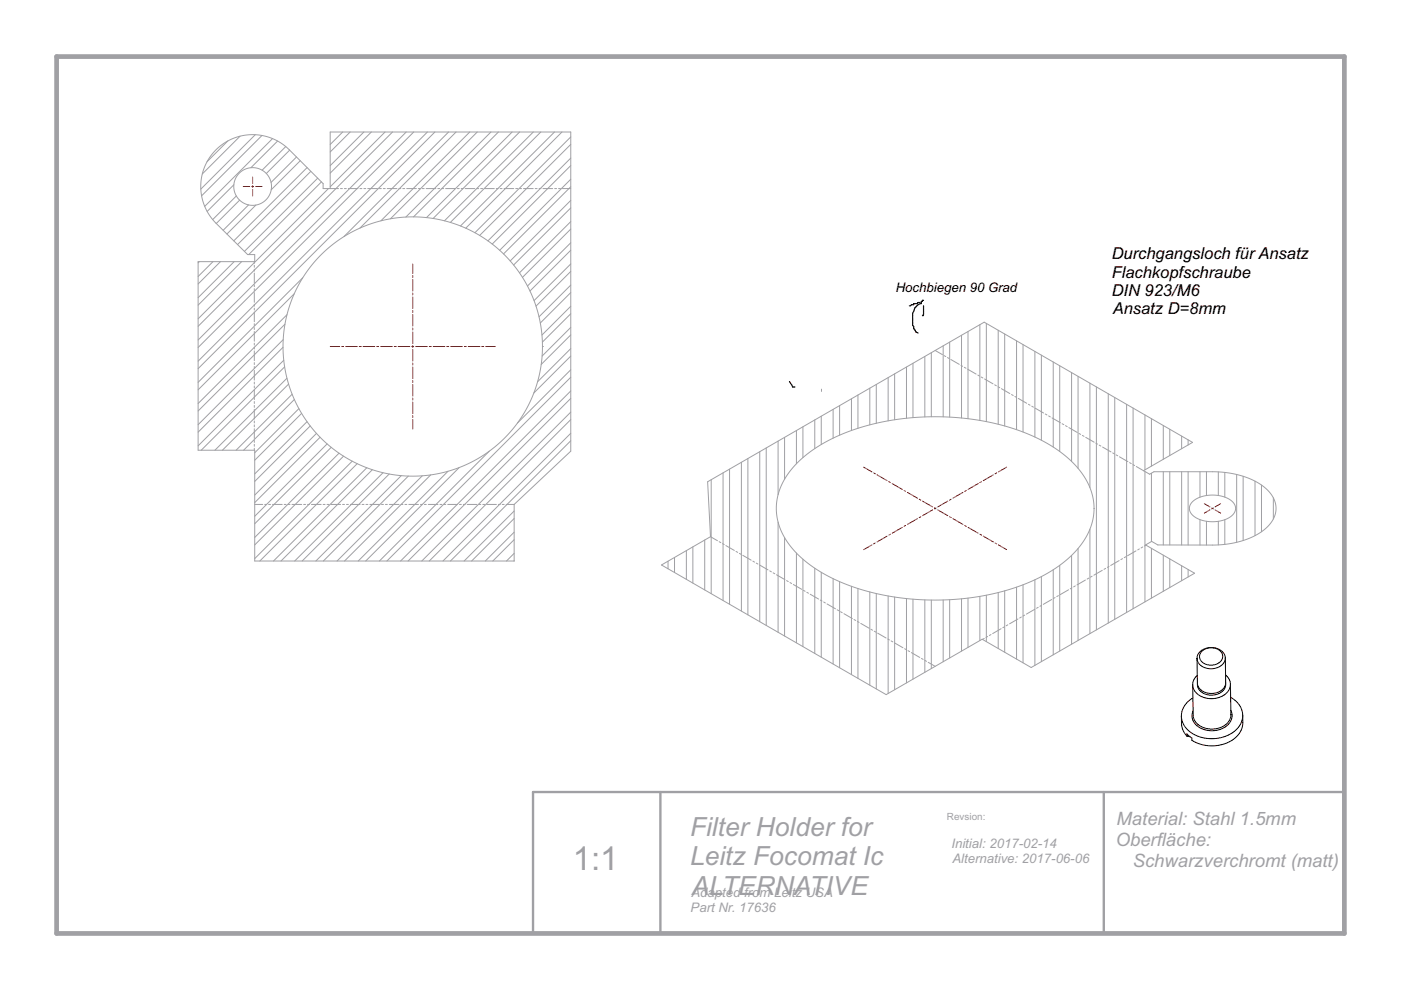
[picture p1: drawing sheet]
<svg xmlns="http://www.w3.org/2000/svg" width="297mm" height="210mm" viewBox="0 0 297 210" stroke-linecap="round" stroke-linejoin="round" font-family="sans-serif">
<g fill="none" stroke="#000" stroke-width=".21">
<path d="M254.8 138.1l.6-.4 .8-.3h.8l.9 .1 .6 .4 .5 .5 .2 .6v.6l-.5 .8-.9 .5-1 .1-1.1-.1-.8-.5-.5-.8v-.8zM259.8 139.5l-.3-.9-.6-.7-1-.5-1.1-.1-1.2 .2-1 .5-.6 .7-.2 .9M259.8 139.5l-.2 .9-.7 .7-.9 .5-1.2 .2-1.1-.2-1-.4-.7-.8-.2-.8M259.8 139.5l.1 5.3-.1 .6-.5 .6-.6 .6-.9 .3-.9 .1-.9-.1-.9-.3-.7-.5-.4-.6-.1-.6-.1-5.3M250.5 151.8l.1 2.5 .4 .9 .6 .9M251.6 156.1l.7 .1M252.3 156.2h.1M252.9 145.2l.1 6.7 .3 1 .7 .7 1 .6 1.1 .3 1.1 .1 1.3-.2 1-.5 .8-.6 .5-.8 .2-1M252.9 148l-1 .7-.8 1-.4 1-.2 1.1M253.8 143.2l-.7 1-.2 1M259.8 143.1l.8 .9 .3 1.1M259.9 144.9l-.2 .9-.6 .8-1 .6-1.2 .2-1.2-.2-1-.5-.6-.8-.2-.9"/>
<path d="M260.9 145.1l-.3 1.1-.9 1-1.3 .7-1.5 .2-1.5-.2-1.3-.6-.9-1-.3-1.1M260.9 145.1l.1 6.4M260.9 147.8l1.2 .9 .7 .9 .5 1 .2 1M261 150.6l.2 .8v.7l-.2 .7-.5 .7-1.5 1-2 .4-2-.3-1.5-1-.5-.6-.2-.8v-.8l.2-.7M261 151.5h.1M263.5 151.6v2.2l-.6 1.5-1.2 1.3-1.8 1-2.2 .5-2.3-.1-1.5-.4-1.2-.6v-.5l-1.1-.9v.5M263.5 151.6l-.1 1-.4 .9-.6 .9-.8 .7-2.1 1.1-2.4 .4-2.5-.3-2.2-1-.8-.8-.6-.8-.4-.9-.1-1"/>
</g>
<g fill="none" stroke="#a0a0a4" stroke-width=".21">
<path d="M48.3 29.9l-4.4 4.4M49.6 39.2l-5.7 5.6M50.9 28.9l-8 8M54.1 28.6l-11.5 11.5M55.5 28.7l-12.8 12.8M57.8 29.4l-14.4 14.4M58.9 29.9l-5.7 5.7M60.6 31.1l-5 5M61.4 31.8l-4.9 5M62.9 33.3l-5.4 5.4M63.7 34.1l-6.2 6.1M65.1 35.5l-15.5 15.6"/>
<path d="M65.9 36.3l-15.5 15.6M67.4 37.8l-15.6 15.5M68.1 38.6l-15.4 15.4M69.6 40l-27.6 27.6M70 40v-12h51v67.7l-12 11.3M71.8 40h-3.3v-1.1l-8-7.9-1.3-.9-1.4-.7-1.5-.5-1.7-.3h-2l-1.9 .3-1.9 .7-1.7 1-1.5 1.3-1.2 1.6-1 1.7-.6 1.9-.2 2.2 .1 2.2 .7 2.2 1 1.9 1.3 1.6 6.8 6.8h1.5v1.5h-12v40h12v23.4h55v-11.9M72.2 40h.4M72.7 28l-2.7 2.6M73 40h.4M73.8 40h2.1M74.2 28l-4.2 4.2M76.3 40h.4"/>
<path d="M77.1 40h.5M77.1 28l-7.1 7.1M78 40h2M78.7 28l-8.7 8.7M80.4 40h.5M81.3 40h.4M81.6 28l-11.6 11.6M82.1 40h2.1M83.2 28l-41.2 41.2M84.6 40h.4M85.4 40h.4M86.1 28l-44.1 44.1"/>
<path d="M86.2 40h2.1M87.7 28l-45.7 45.7M88.7 40h.4M89.5 40h.4M90.4 40h2M90.6 28l-48.6 48.6M92.2 28l-50.2 50.2M92.8 40h.4M93.7 40h.4M94.5 40h2M95.1 28l-22.2 22.2M96.7 28l-20.4 20.4"/>
<path d="M97 40h.4M97.8 40h.4M98.6 40h2.1M99.6 28l-18.8 18.8M101.1 40h.4M101.2 28l-18.4 18.4M101.9 40h.4M102.7 40h2.1M104.1 28l-18 18M105.2 40h.4M105.7 28l-18 18M106 40h.4"/>
<path d="M106.9 40h2M108.6 28l-18.2 18.1M109.3 40h.5M110.2 40h.4M110.2 28l-18.4 18.3M111 40h2.1M113.1 28l-18.9 18.8M113.5 40h.4M114.3 40h.4M114.7 28l-19.2 19.2M115.1 40h2.1M117.6 28l-20 19.9"/>
<path d="M117.6 40h.4M118.4 40h.4M119.2 28l-20.5 20.4M119.2 40h1.8M121 39.6l-14.2 14.2M121 35.1l-16.6 16.6M121 30.6l-19.3 19.3M121 38l-15.1 15.1M121 33.5l-17.5 17.6M121 29l-20.3 20.3M42.3 55.5l-.3 .2M45.2 55.5l-3.2 3.1"/>
<path d="M46.7 55.5l-4.7 4.7M49.6 55.5l-7.6 7.6M50.1 41.6l-5 5M50.8 42.4l-4.9 5M51.2 55.5l-9.2 9.2M52.7 43.4l-5.4 5.4M53.9 55.4v.4M53.9 56.3v.4M53.9 57.1v.4M53.9 57.9v2.1M54.3 43.5l-6.2 6.1M64.2 58.9l-22.2 22.2"/>
<path d="M121 57.5l-7.4 7.4M121 53.1l-8.6 8.6M121 48.6l-10.2 10.2M121 44.1l-12.1 12.1M121 56l-7.8 7.7M121 51.5l-9.2 9.1M121 47l-10.9 10.8M121 42.5l-12.8 12.8M53.9 60.4v.4M53.9 61.2v.4M53.9 62v2.1M53.9 64.5v.4"/>
<path d="M53.9 65.3v.4M53.9 66.2v2M53.9 68.6v.4M53.9 69.5v.4M53.9 70.3v2M53.9 72.8v.4M53.9 73.6v.4M53.9 74.4v2.1M53.9 76.9v.4M53.9 77.7v.4M53.9 78.5v2.1M60 73.6l-18 18"/>
<path d="M60 72l-18 18M60.2 76.4l-18.2 18.1M60.3 77.8l-17.6 17.7M60.4 68.7l-18.4 18.4M60.8 66.7l-18.8 18.9M62.4 62.3l-20.4 20.4M115 73.5h.1M121 80l-39 38.9M121 75.5l-7.8 7.8M121 71l-6.3 6.3M121 66.5l-6 6M121 62l-6.4 6.5"/>
<path d="M121 78.4l-11.3 11.3M121 73.9l-7 7M121 69.4l-6.1 6.1M121 64.9l-6.1 6.1M121 60.4l-6.7 6.8M189.7 79.3v9.7M192.2 77.8v10.9M193.6 77v11.5M196.1 75.6v12.8M197.5 74.8v13.6M198.3 74.3l1.5 .9M200 73.3v15.1"/>
<path d="M200.2 75.4l.3 .2M200.9 75.8l.3 .2M201.3 72.5v15.9M201.6 76.2l1.8 1.1M203.7 77.5l.4 .2M203.9 71.1v17.5M204.5 77.9l.3 .2M205.2 78.3l1.8 1M205.2 70.3v18.5M207.3 79.5l.4 .2M207.7 68.8v20.3M208 79.9l.4 .2"/>
<path d="M209.1 68.6v20.8M211.6 70v20M213 70.8v19.5M215.5 72.3v18.8M216.9 73.1v18.5M219.4 74.5v18.2M220.8 75.3v18M223.3 76.8v18M224.7 77.5v18.2M227.2 79v18.8M228.6 79.8v19.5M53.9 81v.4"/>
<path d="M53.9 81.8v.4M53.9 82.7v2M53.9 85.1v.4M53.9 86v.4M53.9 86.8v2M53.9 89.3v.4M53.9 90.1v.4M53.9 90.9v2.1M53.9 93.4v.4M53.9 94.2v.4M53.9 95v.4M60.8 80.2l-15.2 15.3"/>
<path d="M61.2 81.4l-14 14.1M61.9 83.6l-11.8 11.9M62.4 84.7l-10.8 10.8M63.4 86.6l-9.4 9.4M63.9 87.6l-9.9 10M65.1 89.4l-11.1 11.1M65.8 90.3l-11.8 11.8M67.1 91.9l-13.1 13.1M67.9 92.7l-13.9 13.9M69.4 94.1l-15.4 15.4M70.2 94.8l-16.2 16.3M71.9 96.1l-17.9 17.9"/>
<path d="M72.8 96.7l-18.8 18.8M74.7 97.8l-20.7 20.6M75.7 98.3l-20.6 20.6M77.8 99.2l-19.8 19.7M78.9 99.6l-19.3 19.3M95 99.9l-19 19M97.4 99.1l-19.9 19.8M103.7 95.7l-23.3 23.2M121 93.4l-25.5 25.5M121 89l-30 29.9M121 84.5l-34.5 34.4M121 91.9l-27.1 27"/>
<path d="M121 87.4l-31.6 31.5M121 82.9l-36.1 36M154.7 99.5v28.6M157.2 98v31.6M158.6 97.2v33.2M161.1 95.8v36M162.5 95v37.6M165 93.5v11.4M166.3 92.7v8.9M168.9 91.3v7M169 98.2a35.8 35.8 0 0 1 18.7-8.9 53.7 53.7 0 0 1 32.6 3.8 21.2 21.2 0 0 1 10.8 10.4 12.4 12.4 0 0 1-3.1 13.5 34.7 34.7 0 0 1-18.4 9.1 54 54 0 0 1-33.3-3.6 21.2 21.2 0 0 1-10.9-10.4 12.4 12.4 0 0 1 3.2-13.5zM170.2 90.5v6.5"/>
<path d="M172.7 89v6.1M174.1 88.2v6M174.2 82.5v.5M176.6 86.8v6.1M178 86v6.3M180.5 84.5v6.8M181.9 83.8v7M184.4 82.3v7.8M185.8 81.5v8.2M188.3 80.1v9.1M208.7 80.3l1.8 1.1M210.9 81.6l.3 .2"/>
<path d="M211.6 82l.4 .2M212.3 82.4l1.8 1M214.5 83.6l.3 .3M215.2 84.1l.3 .2M215.9 84.5l1.8 1M218 85.7l.4 .2M218.8 86.1l.3 .2M219.5 86.5l1.8 1.1M221.6 87.8l.4 .2M222.3 88.2l.4 .2M223 88.6l1.8 1M225.2 89.8l.3 .2"/>
<path d="M225.9 90.2l.4 .3M226.6 90.7l1.8 1M228.8 91.9l.3 .2M229.5 92.3l.3 .2M230.2 92.7l1.8 1.1M231.1 81.2v22.2M232.3 94l.4 .2M232.5 82v51.6M233.1 94.4l.3 .2M233.8 94.8l1.8 1M235 83.5v48.6M235.9 96l.4 .2"/>
<path d="M236.3 84.3v47M236.6 96.4l.4 .2M237.3 96.9l1.8 1M238.9 85.7v44.2M239.5 98.1l.3 .2M240.2 98.5l.4 .2M240.2 86.5v42.6M240.9 98.9l2.8 1.6 1-.5h12.7l2.9 .3a13.2 13.2 0 0 1 9.5 4.9 5.2 5.2 0 0 1-1.7 7.1 17.8 17.8 0 0 1-11 3.3l-11.6-.1-1.3-.7-1.3 .7 10.4 6-34.7 20-10.4-6-20.3 11.8-47.7-27.5 10.4-6M242.4 99.8l10.4-6-44.1-25.5-58.7 33.8 .6 11.7M242.8 88v11.6M242.8 100v27.6M244.1 88.8v10"/>
<path d="M246.6 90.2v7.2M248 91v5.6M250.5 92.5v2.6M251.9 93.3v1M54 107h1.7M56.1 107h.4M56.9 107h.5M57.8 107h2M60.2 107h.5M61.1 107h.4M61.9 107h2.1M64.4 107h.4"/>
<path d="M65.2 107h.4M66 107h2.1M68.5 107h.4M69.3 107h.4M70.2 107h2M72.6 107h.4M73.5 107h.4M74.3 107h2M76.8 107h.4M77.6 107h.4M78.4 107h2.1M80.9 107h.4"/>
<path d="M81.2 100.2l-18.7 18.7M81.7 107h.4M82.5 100.5l-18.4 18.4M82.5 107h2.1M85 107h.4M85.1 100.8l-18.1 18.1M85.8 107h.5M86.6 100.9l-18 18M86.7 107h2M89.1 107h.5M89.5 100.9l-18 18M90 107h.4"/>
<path d="M90.8 107h2.1M91.3 100.7l-18.3 18.2M93.3 107h.4M94.1 107h.4M94.9 107h2.1M97.4 107h.4M98.2 107h.4M99.1 107h2M101.5 107h.4M102.4 107h.4M103.2 107h2M105.7 107h.4"/>
<path d="M106.5 107h.4M107.3 107h1.7M109 118.9h.1M109 114.4l-4.5 4.5M109 109.9l-9 9M109 117.3l-1.6 1.6M109 112.8l-6.1 6.1M109 108.3l-10.6 10.6M141.6 119v1.6M143 118.2v3.2M145.5 116.7v6.1M146.9 115.9v7.7"/>
<path d="M149.4 114.5v10.6M150.6 113.8l1.5 .8M150.8 101.7v24.2M152.5 114.8l.3 .3M153.2 115.3l.3 .2M153.3 100.3v27M153.9 115.7l1.8 1M156 116.9l.4 .2M156.8 117.3l.3 .2M157.5 117.7l1.8 1.1M159.6 119l.4 .2M160.3 119.4l.4 .2"/>
<path d="M161.1 119.8l1.7 1M165 110.7v23.4M166.3 114v20.8M168.9 117.3v19M170.2 118.6v18.5M224.7 119.9v18.1M227.2 117.8v18.8M228.6 116.3v19.5M231.1 112.2v22.1M237.3 118.9l-1.8 1M238 118.4l-.4 .3M238.7 118l-.3 .2"/>
<path d="M240.9 116.8l-1.8 1M241.6 116.4l-.4 .2M242.3 116l-.4 .2M243 115.6l-.4 .2M244.1 100.3v14.5M244.1 116.3v10.5M246.6 100v15.5M246.6 117.7v7.7M248 100v15.5M248 118.5v6.1M250.5 100v15.6M250.5 120v3.1"/>
<path d="M251.9 100v15.6M252.8 106.4l1.1-.7 1.4-.5 1.7-.2 1.6 .1 1.5 .5 1.1 .7 .6 .8 .1 1-.2 .6-.4 .5-1.5 .9-2 .5-2.2-.1-1.8-.6-1.3-1-.3-.7v-.6l.2-.6zM254.4 100v5.4M254.4 110.2v5.4M255.8 100v5.1M255.8 110.5v5.1M258.3 100.1v5M258.3 110.5v5M259.7 100.2v5.2M259.7 110.2v5.2M262.2 100.6v14.4M263.6 101v13.6"/>
<path d="M266.1 102v11.6M267.5 102.8v9.9M270 105.6v4.4M163.2 121l.4 .2M163.9 121.5l.4 .2M164.6 121.9l1.8 1M166.8 123.1l.3 .2M167.5 123.5l.3 .2M168.2 123.9l1.8 1.1M170.3 125.2l.4 .2M171.1 125.6l.3 .2M171.8 126l1.8 1"/>
<path d="M172.7 120.5v18M173.9 127.2l.4 .2M174.1 121.3v18M174.6 127.6l.4 .2M175.4 128.1l1.7 1M176.6 122.7v18.1M177.5 129.3l.4 .2M178 123.3v18.3M178.2 129.7l.4 .2M178.9 130.1l1.8 1M180.5 124.3v18.7M181.1 131.4l.3 .2"/>
<path d="M181.8 131.8l.3 .2M181.9 124.8v19M182.5 132.2l1.8 1M184.4 125.5v19.8M184.6 133.4l.4 .2M185.4 133.8l.3 .2M185.8 125.8v20.3M186.1 134.2l1.8 1.1M188.2 135.5l.4 .2M188.3 126.4v20.6M188.9 135.9l.4 .2M189.7 136.3l1.7 1"/>
<path d="M189.7 126.6v19.6M191.8 137.5l.4 .2M192.2 126.9v17.9M192.5 138l.4 .2M193.2 138.4l1.8 1M193.6 127v17M195.4 139.6l.3 .2M196.1 127.2v15.3M197.5 127.2v14.6M200 127.2v13.1M201.3 127.2v12.3M203.9 127v11.1"/>
<path d="M205.2 126.8v10.5M207.7 126.4v9.4M208.7 135.4l-.4 .2M209.1 126.2v9.8M209.4 135l-.4 .2M210.1 134.5l-.3 .2M211.6 125.6v11.9M212.3 133.3l-1.8 1M213 132.9l-.4 .2M213 125.3v13M213.7 132.5l-.4 .2M215.5 124.5v15.2"/>
<path d="M215.8 131.2l-1.8 1.1M216.5 130.8l-.3 .2M216.9 124v16.5M217.3 130.4l-.4 .2M219.4 129.2l-1.8 1M219.4 122.9v18.2M220.1 128.8l-.3 .2M220.8 122.3v18M220.8 128.3l-.3 .3M223 127.1l-1.8 1M223.3 120.8v18M223.7 126.7l-.4 .2"/>
<path d="M224.4 126.3l-.3 .2M226.6 125l-1.8 1.1M227.3 124.6l-.4 .2M228 124.2l-.4 .2M230.1 123l-1.8 1M230.8 122.6l-.3 .2M231.6 122.2l-.4 .2M233.7 120.9l-1.8 1.1M234.4 120.5l-.3 .2M235.1 120.1l-.3 .2M251.9 120.7v1.6M196.1 140l.3 .2"/>
<path d="M196.8 140.4l1.5 .9"/>
<circle cx="53.6" cy="39.5" r="4"/>
<circle cx="87.5" cy="73.5" r="27.5"/>
</g>
<g fill="none" stroke="#f00" stroke-width=".21">
<path d="M51.6 39.5h1.3M53.4 39.5h.4M53.6 37.5v1.4M53.6 39.3v.4M54.2 39.5h1.4M53.6 40.2v1.3M87.5 56v2M87.5 58.4v.4M87.5 59.2v2.5M70 73.5h2M72.4 73.5h.5M73.3 73.5h2.4"/>
<path d="M76.2 73.5h.4M77 73.5h2.5M79.9 73.5h.4M80.7 73.5h2.5M83.6 73.5h.4M84.4 73.5h2.5M87.3 73.5h.4M87.5 62.1v.4M87.5 62.9v2.5M87.5 65.8v.4M87.5 66.7v2.4M87.5 69.5v.5"/>
<path d="M87.5 70.4v2.4M87.5 73.3v.4M87.5 74.1v2.5M87.5 77v.4M87.5 77.8v2.5M88.1 73.5h2.5M91 73.5h.4M91.8 73.5h2.5M94.7 73.5h.4M95.6 73.5h2.4M98.4 73.5h.5M99.3 73.5h2.5"/>
<path d="M102.2 73.5h.4M103 73.5h2M87.5 80.7v.4M87.5 81.5v2.5M87.5 84.4v.4M87.5 85.2v2.5M87.5 88.1v.4M87.5 88.9v2.1M183.1 99l1.8 1.1M213.4 99l-1.7 1.1M184.9 115.5l-1.8 1M185.2 100.3l.4 .2"/>
<path d="M185.6 115.1l-.4 .2M185.9 100.7l2.2 1.2M188.1 113.7l-2.2 1.2M188.4 102.1l.4 .2M188.8 113.3l-.4 .2M189.2 102.5l2.1 1.3M191.3 111.8l-2.1 1.3M191.7 104l.3 .2M192 111.4l-.3 .2M192.4 104.4l2.1 1.2M194.5 110l-2.1 1.2M194.9 105.8l.3 .2"/>
<path d="M195.2 109.5l-.3 .3M195.6 106.2l2.1 1.3M197.7 108.1l-2.1 1.2M198.1 107.7l.4 .2M198.5 107.7l-.4 .2M198.8 108.1l2.2 1.2M201 106.2l-2.2 1.3M201.3 109.5l.4 .3M201.7 105.8l-.4 .2M202 110l2.2 1.2M204.2 104.4l-2.2 1.2M204.5 111.4l.4 .2"/>
<path d="M204.9 104l-.4 .2M205.2 111.8l2.2 1.3M207.4 102.5l-2.2 1.3M207.7 113.3l.4 .2M208.1 102.1l-.4 .2M208.5 113.7l2.1 1.2M210.6 100.7l-2.1 1.2M211 115.1l.3 .2M211.3 100.3l-.3 .2M211.7 115.5l1.7 1M255.3 106.8l1.2 .7M256.5 108.1l-1.2 .7"/>
<path d="M256.9 107.7l.4 .2M257.3 107.7l-.4 .2M257.6 108.1l1.2 .7M258.8 106.8l-1.2 .7"/>
</g>
<path d="M140 167.9v30M234 167.9v30M285 167.9h-172v30" fill="none" stroke="#a0a0a4" stroke-width=".5"/>
<path d="M12 12h273v185.9h-273z" fill="none" stroke="#a0a0a4" stroke-width="1"/>
<path d="M195.1 64.1h-.5l-.2 .3h-.7v.2h-.4l-.5 .2M195.8 63.7l-.5 .2v.5a1.87 1.87 0 0 0-1.6 1.6l-.2 .5v2.5l.7 1.4 .4 .2M195.8 64.8v1.9l-.2 .2h.2M167.4 80.9l.7 1.2h.4" fill="none" stroke="#000" stroke-width=".25"/>
<text font-size="7" fill="#a0a0a4" x="121.4" y="184.4">1:1</text>
<g font-size="5.6" fill="#a0a0a4">
<text x="146.3" y="177.3">Filter Holder for</text>
<text x="146.3" y="183.5">Leitz Focomat Ic</text>
<text x="146.7" y="189.7">ALTERNATIVE</text>
</g>
<g font-size="3.9" fill="#a0a0a4">
<text x="236.6" y="179.4">Oberfläche:</text>
<text x="236.7" y="175">Material: Stahl 1.5mm</text>
<text x="240.2" y="183.7">Schwarzverchromt (matt)</text>
</g>
<g font-size="3.5">
<text x="235.7" y="58.9">Flachkopfschraube</text>
<text x="235.7" y="55">Durchgangsloch fürAnsatz</text>
<text x="235.7" y="62.7">DIN 923/M6</text>
<text x="235.9" y="66.6">Ansatz D=8mm</text>
</g>
<text font-size="2.8" x="189.9" y="62">Hochbiegen 90 Grad</text>
<g font-size="2.8" fill="#a0a0a4">
<text x="201.7" y="179.8">Initial: 2017-02-14</text>
<text x="201.9" y="182.9">Alternative: 2017-06-06</text>
<text x="146.6" y="190.2">Adapted from Leitz USA</text>
<text x="146.4" y="193.3">Part Nr. 17636</text>
</g>
<text font-size="2.1" fill="#a0a0a4" x="200.8" y="173.8">Revsion:</text>
</svg>
